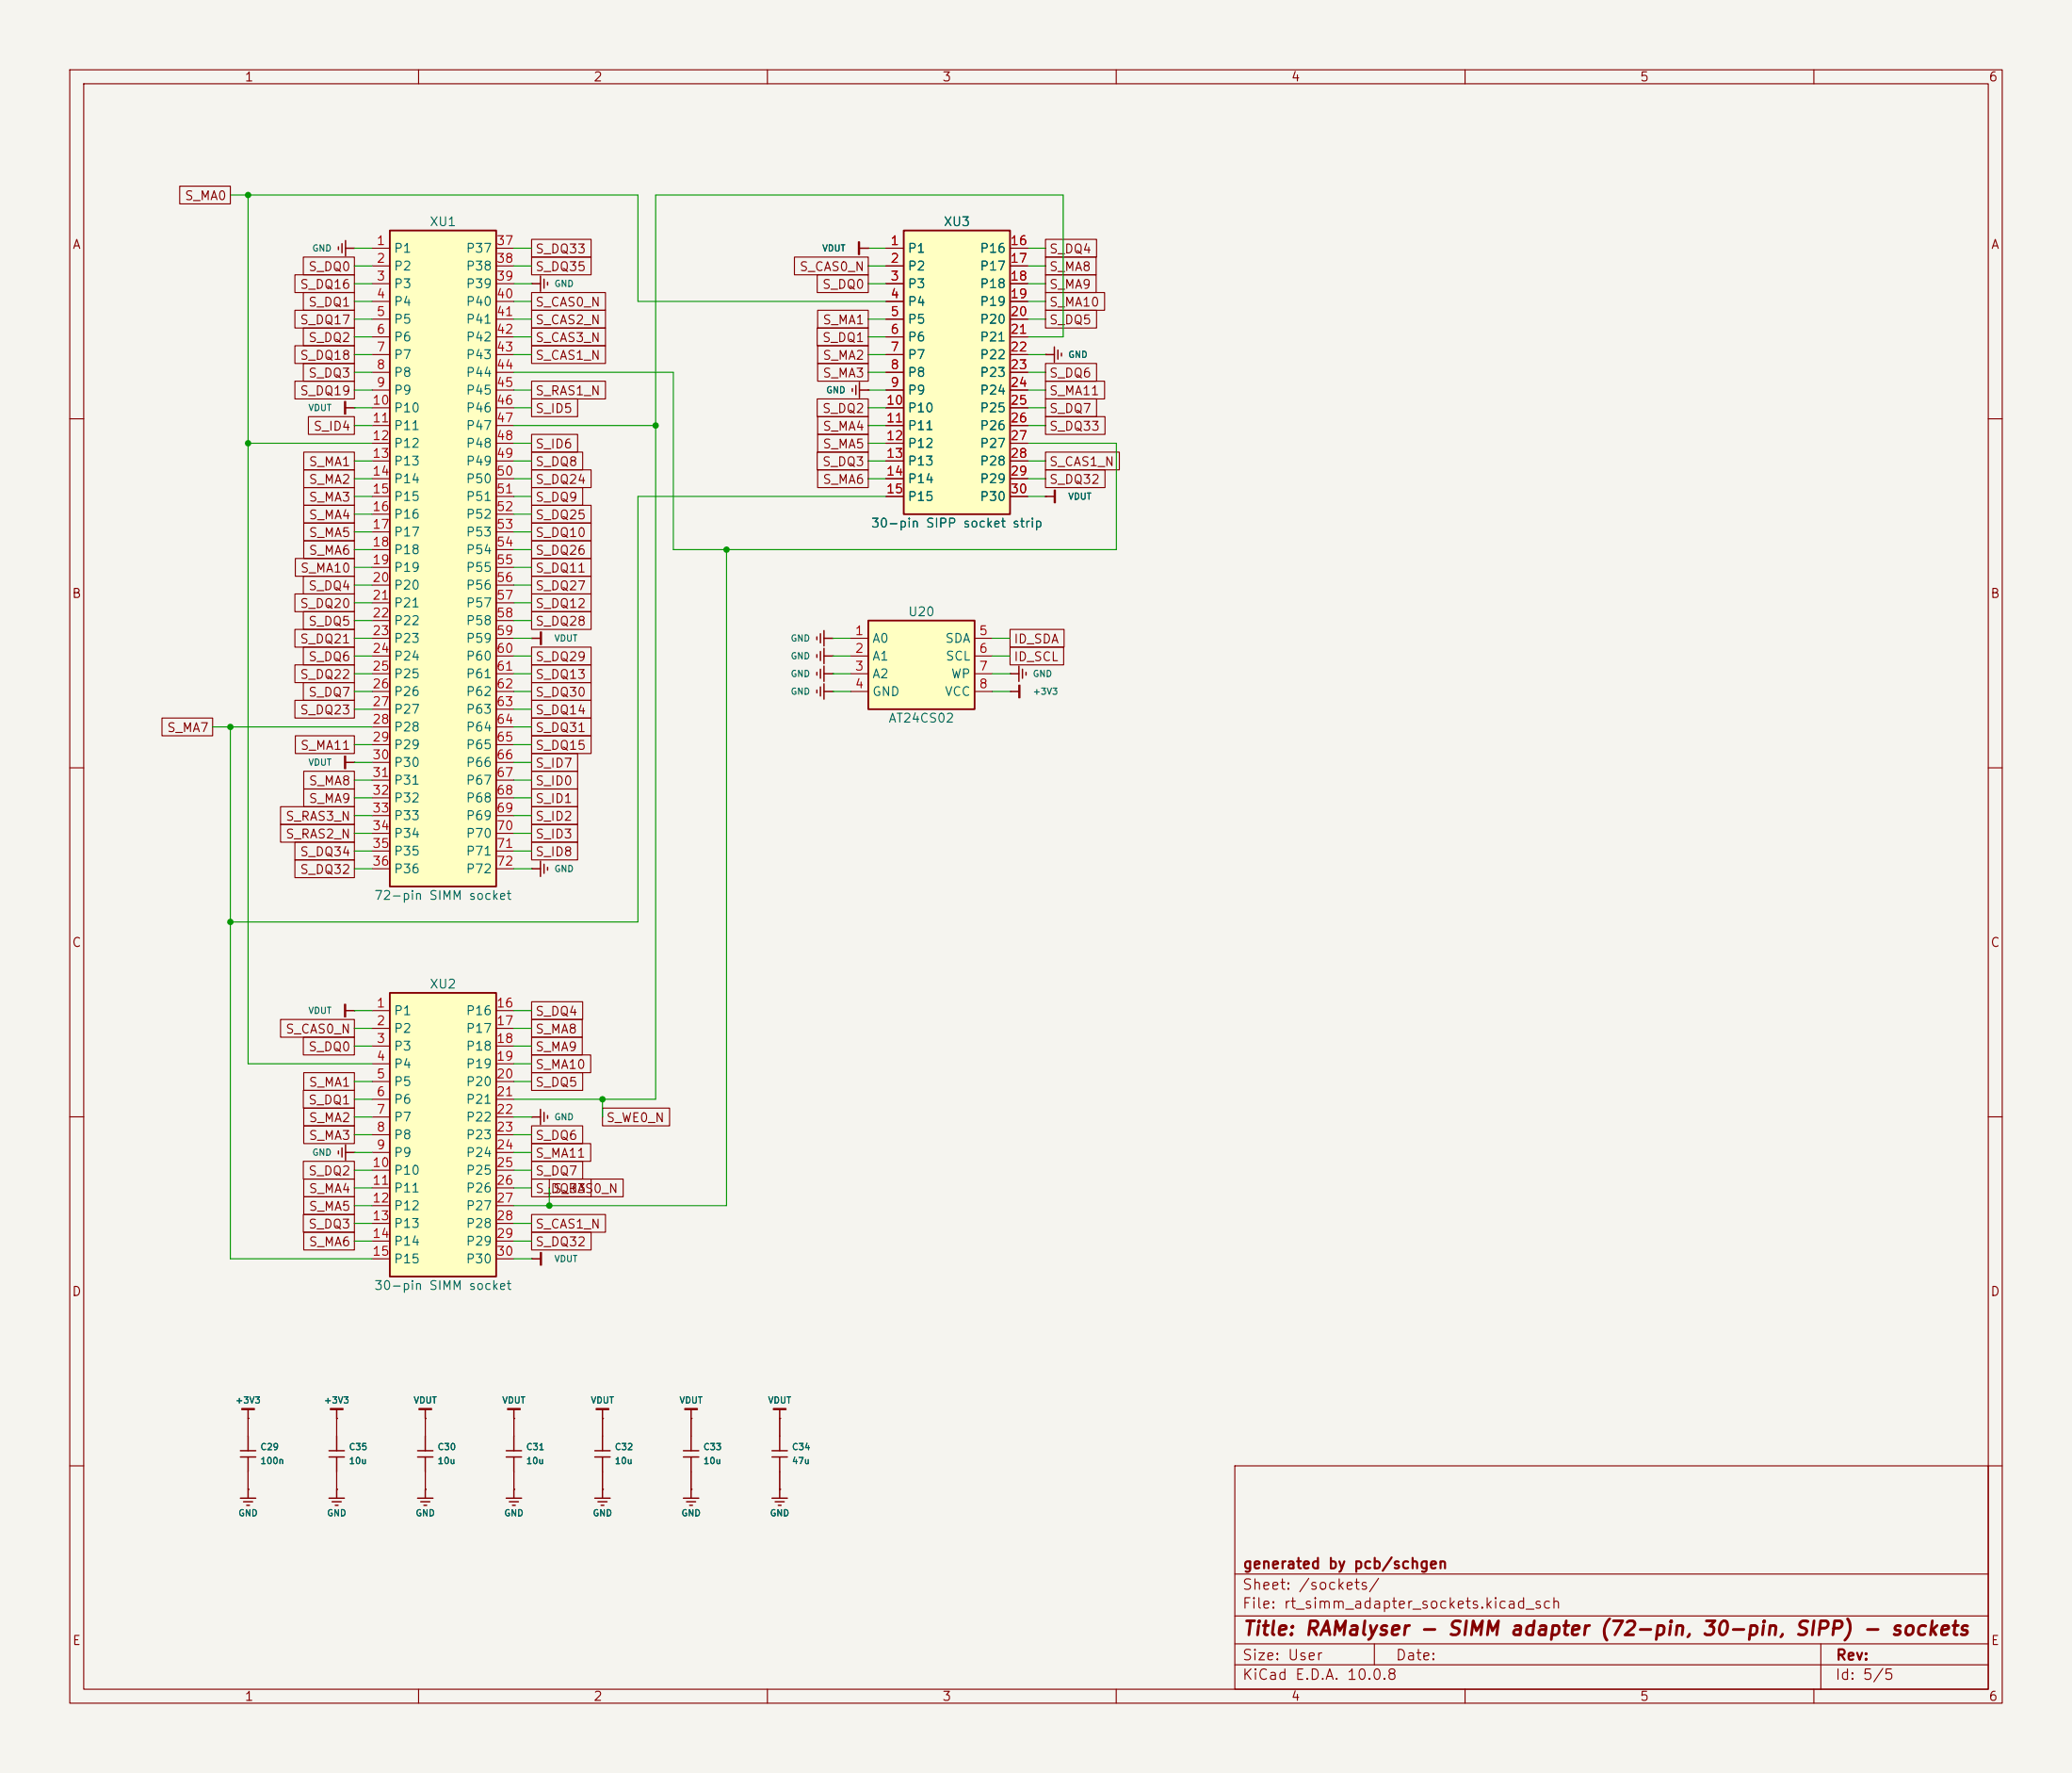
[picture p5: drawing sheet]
<svg xmlns="http://www.w3.org/2000/svg" width="297mm" height="254mm" viewBox="0 0 297 254" stroke-linecap="round" stroke-linejoin="round" font-family="sans-serif">
<path d="M0 0h297v254h-297z" fill="#f5f4ef" stroke="#f5f4ef" stroke-width=".14"/>
<g fill="none" stroke="#840000" stroke-width=".15">
<path d="M10 10h277v234h-277zM12 12h273v230h-273zM60 10v2M110 10v2M160 10v2M210 10v2M260 10v2M10 60h2M285 60h2M10 110h2M285 110h2M10 160h2"/>
<path d="M285 160h2M10 210h2M177 210h108v32h-108zM285 210h2M177 238.5h108M177 235.5h108M177 231.5h108M177 225.5h108M197 235.5v3M261 235.5v6.5M60 242v2M110 242v2"/>
<path d="M160 242v2M210 242v2M260 242v2"/>
</g>
<path d="M55.9 142.2h15.2v40.7h-15.2z" fill="#ffffc2"/>
<path d="M55.9 142.2h15.2v40.7h-15.2z" fill="none" stroke="#840000" stroke-width=".25"/>
<g fill="none" stroke="#840000" stroke-width=".15">
<path d="M124.5 35.6h.1M53.3 144.8h2.6M53.3 147.3h2.6M53.3 149.9h2.6M53.3 152.4h2.6M53.3 154.9h2.6M53.3 157.5h2.6M71.1 144.8h2.6M71.1 147.3h2.6M71.1 149.9h2.6M71.1 152.4h2.6M71.1 154.9h2.6"/>
<path d="M71.1 157.5h2.6M53.3 160h2.6M53.3 162.6h2.6M53.3 165.1h2.6M53.3 167.6h2.6M53.3 170.2h2.6M53.3 172.7h2.6M53.3 175.3h2.6M53.3 177.8h2.6M71.1 160h2.6M71.1 162.6h2.6M71.1 165.1h2.6"/>
<path d="M71.1 167.6h2.6M71.1 170.2h2.6M71.1 172.7h2.6M71.1 175.3h2.6M71.1 177.8h2.6M53.3 180.3h2.6M71.1 180.3h2.6M73.7 203.2v2.5M73.7 210.8v2.6M111.8 213.4h.1"/>
</g>
<path d="M123.1 34.7v1.8M123.2 34.7v1.8M123.2 35.6h1.3M72.6 207.8h2.2M72.6 208.7h2.2M73.7 205.7v2.1M73.7 208.7v2.1M110.7 214.6h2.2M111.1 215.1h1.3M111.6 215.7h.4M111.8 213.4v1.2" fill="none" stroke="#840000" stroke-width=".2"/>
<path d="M129.5 33h15.3v40.7h-15.3z" fill="#ffffc2"/>
<path d="M129.5 33h15.3v40.7h-15.3z" fill="none" stroke="#840000" stroke-width=".25"/>
<g fill="none" stroke="#840000" stroke-width=".15">
<path d="M127 35.6h2.5M127 38.1h2.5M144.8 35.6h2.5M144.8 38.1h2.5M127 40.6h2.5M127 43.2h2.5M127 45.7h2.5M127 48.3h2.5M127 50.8h2.5M127 53.3h2.5M127 55.9h2.5M127 58.4h2.5"/>
<path d="M144.8 40.6h2.5M144.8 43.2h2.5M144.8 45.7h2.5M144.8 48.3h2.5M144.8 50.8h2.5M144.8 53.3h2.5M144.8 55.9h2.5M144.8 58.4h2.5M127 61h2.5M127 63.5h2.5M127 66h2.5M127 68.6h2.5"/>
<path d="M127 71.1h2.5M144.8 61h2.5M144.8 63.5h2.5M144.8 66h2.5M144.8 68.6h2.5M144.8 71.1h2.5M76.2 124.5h.1"/>
</g>
<path d="M76.2 124.5h1.3M77.5 123.4v2.2M78 123.8v1.3M78.5 124.3v.4" fill="none" stroke="#840000" stroke-width=".2"/>
<path d="M55.9 33h15.2v94h-15.2z" fill="#ffffc2"/>
<path d="M55.9 33h15.2v94h-15.2z" fill="none" stroke="#840000" stroke-width=".25"/>
<g fill="none" stroke="#840000" stroke-width=".15">
<path d="M50.8 35.6h.1M53.3 35.6h2.6M53.3 38.1h2.6M71.1 35.6h2.6M71.1 38.1h2.6M50.8 58.4h.1M53.3 40.6h2.6M53.3 43.2h2.6M53.3 45.7h2.6M53.3 48.3h2.6M53.3 50.8h2.6M53.3 53.3h2.6"/>
<path d="M53.3 55.9h2.6M53.3 58.4h2.6M71.1 40.6h2.6M71.1 43.2h2.6M71.1 45.7h2.6M71.1 48.3h2.6M71.1 50.8h2.6M71.1 53.3h2.6M71.1 55.9h2.6M71.1 58.4h2.6M76.2 40.6h.1M53.3 61h2.6"/>
<path d="M53.3 63.5h2.6M53.3 66h2.6M53.3 68.6h2.6M53.3 71.1h2.6M53.3 73.7h2.6M53.3 76.2h2.6M53.3 78.7h2.6M71.1 61h2.6M71.1 63.5h2.6M71.1 66h2.6M71.1 68.6h2.6M71.1 71.1h2.6"/>
<path d="M71.1 73.7h2.6M71.1 76.2h2.6M71.1 78.7h2.6M53.3 81.3h2.6M53.3 83.8h2.6M53.3 86.4h2.6M53.3 88.9h2.6M53.3 91.4h2.6M53.3 94h2.6M53.3 96.5h2.6M53.3 99.1h2.6M71.1 81.3h2.6"/>
<path d="M71.1 83.8h2.6M71.1 86.4h2.6M71.1 88.9h2.6M71.1 91.4h2.6M71.1 94h2.6M71.1 96.5h2.6M71.1 99.1h2.6M119.4 91.4h.1M119.4 96.5h.1M119.4 94h.1M119.4 99.1h.1M144.8 96.5h.1"/>
<path d="M50.8 109.2h.1M53.3 101.6h2.6M53.3 104.1h2.6M53.3 106.7h2.6M53.3 109.2h2.6M53.3 111.8h2.6M53.3 114.3h2.6M53.3 116.8h2.6M53.3 119.4h2.6M71.1 101.6h2.6M71.1 104.1h2.6M71.1 106.7h2.6"/>
<path d="M71.1 109.2h2.6M71.1 111.8h2.6M71.1 114.3h2.6M71.1 116.8h2.6M71.1 119.4h2.6M53.3 121.9h2.6M53.3 124.5h2.6M71.1 121.9h2.6M71.1 124.5h2.6M50.8 144.8h.1M50.8 165.1h.1M48.3 213.4h.1"/>
</g>
<g fill="none" stroke="#840000" stroke-width=".2">
<path d="M48.5 35.4v.4M49 34.9v1.3M49.5 34.5v2.2M49.5 35.6h1.3M77.5 39.5v2.2M78 40v1.3M49.4 57.5v1.8M49.5 57.5v1.8M49.5 58.4h1.3M76.2 40.6h1.3M78.5 40.4v.4M117.1 91.2v.4"/>
<path d="M117.1 93.8v.4M117.1 96.3v.4M117.1 98.9v.4M117.6 90.8v1.3M117.6 93.3v1.3M117.6 95.9v1.3M117.6 98.4v1.3M118.1 90.3v2.2M118.1 92.9v2.2M118.1 95.4v2.2M118.1 98v2.2M118.1 91.4h1.3"/>
<path d="M118.1 96.5h1.3M118.1 94h1.3M118.1 99.1h1.3M144.8 96.5h1.2M146 95.4v2.2M146.6 95.9v1.3M147.1 96.3v.4M49.4 108.3v1.8M49.5 108.3v1.8M49.5 109.2h1.3M49.4 143.9v1.8M49.5 143.9v1.8"/>
<path d="M49.5 144.8h1.3M48.5 164.9v.4M49 164.4v1.4M49.5 164v2.2M49.5 165.1h1.3M47.2 214.6h2.2M47.6 215.1h1.3M48.1 215.7h.4M48.3 213.4v1.2"/>
</g>
<path d="M124.5 88.9h15.2v12.7h-15.2z" fill="#ffffc2"/>
<path d="M124.5 88.9h15.2v12.7h-15.2z" fill="none" stroke="#840000" stroke-width=".25"/>
<g fill="none" stroke="#840000" stroke-width=".15">
<path d="M25.8 26.7h7.2v2.5h-7.2zM42.3 39.4h8.5v2.5h-8.5zM43.5 36.8h7.3v2.6h-7.3zM76.2 36.8h8.5v2.6h-8.5zM76.2 34.3h8.5v2.5h-8.5zM113.9 36.8h10.6v2.6h-10.6zM117.1 39.4h7.4v2.5h-7.4zM124.5 35.6h.1M127 35.6h2.5M127 38.1h2.5M144.8 35.6h2.5M144.8 38.1h2.5"/>
<path d="M149.9 34.3h7.3v2.5h-7.3zM149.9 36.8h7.2v2.6h-7.2zM149.9 39.4h7.2v2.5h-7.2zM42.3 44.4h8.5v2.6h-8.5zM42.3 49.5h8.5v2.6h-8.5zM42.3 54.6h8.5v2.6h-8.5zM43.5 52.1h7.3v2.5h-7.3zM43.5 41.9h7.3v2.6h-7.3zM43.5 47h7.3v2.5h-7.3zM44.2 59.7h6.6v2.5h-6.6zM76.2 57.1h6.6v2.6h-6.6zM76.2 49.5h10.6v2.6h-10.6z"/>
<path d="M76.2 54.6h10.6v2.6h-10.6zM76.2 44.4h10.6v2.6h-10.6zM76.2 47h10.6v2.5h-10.6zM76.2 41.9h10.6v2.6h-10.6zM117.1 47h7.4v2.5h-7.4zM117.1 57.1h7.4v2.6h-7.4zM117.2 44.4h7.3v2.6h-7.3zM117.2 49.5h7.3v2.6h-7.3zM117.2 52.1h7.3v2.5h-7.3zM117.2 59.7h7.3v2.5h-7.3zM124.5 55.9h.1M127 40.6h2.5"/>
<path d="M127 43.2h2.5M127 45.7h2.5M127 48.3h2.5M127 50.8h2.5M127 53.3h2.5M127 55.9h2.5M127 58.4h2.5M144.8 40.6h2.5M144.8 43.2h2.5M144.8 45.7h2.5M144.8 48.3h2.5M144.8 50.8h2.5"/>
<path d="M144.8 53.3h2.5M144.8 55.9h2.5M144.8 58.4h2.5M149.9 50.8h.1M149.9 59.7h8.5v2.5h-8.5zM149.9 52.1h7.3v2.5h-7.3zM149.9 57.1h7.3v2.6h-7.3zM149.9 54.6h8.4v2.6h-8.4zM149.9 44.4h7.3v2.6h-7.3zM149.9 41.9h8.4v2.6h-8.4zM43.5 69.8h7.3v2.6h-7.3zM43.5 67.3h7.3v2.6h-7.3z"/>
<path d="M43.5 64.8h7.3v2.5h-7.3zM43.5 72.4h7.3v2.5h-7.3zM43.5 74.9h7.3v2.6h-7.3zM43.5 77.5h7.3v2.5h-7.3zM76.2 62.2h6.6v2.6h-6.6zM76.2 74.9h8.5v2.6h-8.5zM76.2 67.3h8.5v2.6h-8.5zM76.2 72.4h8.5v2.5h-8.5zM76.2 69.8h7.3v2.6h-7.3zM76.2 77.5h8.5v2.5h-8.5zM76.2 64.8h7.3v2.5h-7.3zM117.1 64.8h7.4v2.5h-7.4z"/>
<path d="M117.2 62.2h7.3v2.6h-7.3zM117.2 67.3h7.3v2.6h-7.3zM127 61h2.5M127 63.5h2.5M127 66h2.5M127 68.6h2.5M127 71.1h2.5M144.8 61h2.5M144.8 63.5h2.5M144.8 66h2.5M144.8 68.6h2.5M144.8 71.1h2.5"/>
<path d="M149.9 71.1h.1M149.9 67.3h8.5v2.6h-8.5zM149.9 64.8h10.5v2.5h-10.5zM42.3 85.1h8.5v2.5h-8.5zM42.3 95.2h8.5v2.6h-8.5zM42.3 90.2h8.5v2.5h-8.5zM42.3 80h8.5v2.6h-8.5zM43.5 97.8h7.3v2.5h-7.3zM43.5 92.7h7.3v2.6h-7.3zM43.5 87.6h7.3v2.6h-7.3zM43.5 82.5h7.3v2.6h-7.3zM76.2 91.4h.1"/>
<path d="M76.2 92.7h8.5v2.6h-8.5zM76.2 87.6h8.5v2.6h-8.5zM76.2 82.5h8.5v2.6h-8.5zM76.2 97.8h8.5v2.5h-8.5zM76.2 85.1h8.5v2.5h-8.5zM76.2 80h8.5v2.6h-8.5zM76.2 95.2h8.5v2.6h-8.5zM121.9 91.4h2.6M121.9 94h2.6M121.9 96.5h2.6M121.9 99.1h2.6M139.7 91.4h2.5"/>
<path d="M139.7 94h2.5M139.7 96.5h2.5M139.7 99.1h2.5M144.8 99.1h.1M144.8 92.7h7.7v2.6h-7.7zM144.8 90.2h7.7v2.5h-7.7zM23.2 102.9h7.3v2.5h-7.3zM40.2 118.1h10.6v2.6h-10.6zM40.2 115.6h10.6v2.5h-10.6zM42.3 100.3h8.5v2.6h-8.5zM42.3 105.4h8.5v2.6h-8.5zM43.5 110.5h7.3v2.5h-7.3z"/>
<path d="M43.5 113h7.3v2.6h-7.3zM76.2 107.9h6.6v2.6h-6.6zM76.2 102.9h8.5v2.5h-8.5zM76.2 118.1h6.6v2.6h-6.6zM76.2 100.3h8.5v2.6h-8.5zM76.2 113h6.6v2.6h-6.6zM76.2 110.5h6.6v2.5h-6.6zM76.2 115.6h6.6v2.5h-6.6zM76.2 105.4h8.5v2.6h-8.5zM42.3 123.2h8.5v2.5h-8.5zM42.3 120.6h8.5v2.6h-8.5zM76.2 120.6h6.6v2.6h-6.6z"/>
<path d="M40.2 146h10.6v2.6h-10.6zM43.5 148.6h7.3v2.5h-7.3zM43.5 156.2h7.3v2.6h-7.3zM43.5 158.7h7.3v2.6h-7.3zM43.5 153.7h7.3v2.5h-7.3zM76.2 143.5h7.3v2.6h-7.3zM76.2 153.7h7.3v2.5h-7.3zM76.2 148.6h7.3v2.5h-7.3zM76.2 151.1h8.5v2.6h-8.5zM76.2 146h7.3v2.6h-7.3zM86.4 158.7h9.6v2.6h-9.6zM43.5 174h7.3v2.5h-7.3z"/>
<path d="M43.5 166.4h7.3v2.5h-7.3zM43.5 171.4h7.3v2.6h-7.3zM43.5 176.5h7.3v2.6h-7.3zM43.5 168.9h7.3v2.6h-7.3zM43.5 161.3h7.3v2.5h-7.3zM76.2 160h.1M76.2 176.5h8.5v2.6h-8.5zM76.2 174h10.6v2.5h-10.6zM76.2 168.9h8.5v2.6h-8.5zM76.2 163.8h8.5v2.6h-8.5zM76.2 166.4h7.3v2.5h-7.3zM76.2 161.3h7.3v2.5h-7.3z"/>
<path d="M78.7 168.9h10.6v2.6h-10.6zM76.2 180.3h.1M35.6 203.2h.1M35.6 213.4h.1M35.6 203.2v2.5M35.6 210.8v2.6M48.3 203.2h.1M48.3 213.4h.1M48.3 203.2v2.5M48.3 210.8v2.6M61 203.2h.1M61 213.4h.1"/>
<path d="M61 203.2v2.5M61 210.8v2.6M73.7 213.4h.1M73.7 203.2h.1M73.7 203.2v2.5M73.7 210.8v2.6M86.4 203.2h.1M86.4 213.4h.1M86.4 203.2v2.5M86.4 210.8v2.6M99.1 203.2h.1M99.1 213.4h.1"/>
<path d="M99.1 203.2v2.5M99.1 210.8v2.6M111.8 203.2h.1M111.8 213.4h.1M111.8 203.2v2.5M111.8 210.8v2.6"/>
</g>
<g fill="none" stroke="#840000" stroke-width=".2">
<path d="M122.2 55.7v.4M122.7 55.2v1.3M123.2 54.8v2.2M123.2 55.9h1.3M149.9 50.8h1.2M151.1 49.7v2.2M151.6 50.2v1.3M152.1 50.6v.4M149.9 71.1h1.2M151.1 70.2v1.8M151.3 70.2v1.8M76.2 91.4h1.3"/>
<path d="M77.5 90.5v1.8M77.6 90.5v1.8M144.8 99.1h1.2M146 98.2v1.8M146.2 98.2v1.8M77.5 158.9v2.2M78 159.4v1.3M78.5 159.8v.4M76.2 160h1.3M77.5 179.4v1.8M77.6 179.4v1.8M76.2 180.3h1.3"/>
<path d="M34.5 207.8h2.2M34.5 208.7h2.2M34.5 214.6h2.2M34.7 201.8h1.8M34.7 201.9h1.8M34.9 215.1h1.3M35.4 215.7h.4M35.6 201.9v1.3M35.6 205.7v2.1M35.6 208.7v2.1M35.6 213.4v1.2M47.2 207.8h2.2"/>
<path d="M47.2 208.7h2.2M47.4 201.8h1.8M47.4 201.9h1.8M48.3 201.9v1.3M48.3 205.7v2.1M48.3 208.7v2.1M59.9 207.8h2.2M59.9 208.7h2.2M59.9 214.6h2.2M60.1 201.8h1.8M60.1 201.9h1.8M60.3 215.1h1.3"/>
<path d="M60.8 215.7h.4M61 201.9v1.3M61 205.7v2.1M61 208.7v2.1M61 213.4v1.2M72.6 214.6h2.2M72.8 201.8h1.8M72.8 201.9h1.8M73 215.1h1.3M73.5 215.7h.4M73.7 201.9v1.3M73.7 213.4v1.2"/>
<path d="M85.3 207.8h2.2M85.3 208.7h2.2M85.3 214.6h2.2M85.5 201.8h1.8M85.5 201.9h1.8M85.7 215.1h1.3M86.2 215.7h.4M86.4 201.9v1.3M86.4 205.7v2.1M86.4 208.7v2.1M86.4 213.4v1.2M98 207.8h2.2"/>
<path d="M98 208.7h2.2M98 214.6h2.2M98.2 201.8h1.8M98.2 201.9h1.8M98.4 215.1h1.3M98.9 215.7h.4M99.1 201.9v1.3M99.1 205.7v2.1M99.1 208.7v2.1M99.1 213.4v1.2M110.7 207.8h2.2M110.7 208.7h2.2"/>
<path d="M110.9 201.8h1.8M110.9 201.9h1.8M111.8 201.9v1.3M111.8 205.7v2.1M111.8 208.7v2.1"/>
</g>
<g fill="none" stroke="#009600" stroke-width=".15">
<path d="M33 27.9h58.4v15.3h35.6M35.6 27.9v124.5h17.7M50.8 38.1h2.5M50.8 35.6h2.5M73.7 38.1h2.5M73.7 35.6h2.5M124.5 38.1h2.5M124.5 35.6h2.5M147.3 38.1h2.6M147.3 35.6h2.6M50.8 50.8h2.5M50.8 45.7h2.5"/>
<path d="M50.8 43.2h2.5M50.8 40.6h2.5M50.8 55.9h2.5M50.8 58.4h2.5M50.8 53.3h2.5M50.8 48.3h2.5M73.7 50.8h2.5M73.7 45.7h2.5M73.7 43.2h2.5M73.7 40.6h2.5M73.7 55.9h2.5M73.7 58.4h2.5"/>
<path d="M73.7 53.3h22.8v25.4h63.5v-15.2h-12.7M73.7 48.3h2.5M124.5 50.8h2.5M124.5 45.7h2.5M124.5 40.6h2.5M124.5 55.9h2.5M124.5 58.4h2.5M124.5 53.3h2.5M124.5 48.3h2.5M147.3 48.3h5.1v-20.4h-58.4v129.6h-20.3M147.3 50.8h2.6M147.3 45.7h2.6"/>
<path d="M147.3 43.2h2.6M147.3 40.6h2.6M147.3 55.9h2.6M147.3 58.4h2.6M147.3 53.3h2.6M35.6 63.5h17.7M50.8 61h2.5M50.8 71.1h2.5M50.8 68.6h2.5M50.8 78.7h2.5M50.8 66h2.5M50.8 76.2h2.5"/>
<path d="M50.8 73.7h2.5M73.7 61h20.3M73.7 63.5h2.5M73.7 71.1h2.5M73.7 68.6h2.5M73.7 78.7h2.5M73.7 66h2.5M73.7 76.2h2.5M73.7 73.7h2.5M104.1 78.7v94h-30.4M124.5 61h2.5M124.5 63.5h2.5"/>
<path d="M124.5 68.6h2.5M124.5 66h2.5M127 71.1h-35.6v61h-58.4M147.3 61h2.6M147.3 71.1h2.6M147.3 68.6h2.6M147.3 66h2.6M50.8 86.4h2.5M50.8 91.4h2.5M50.8 88.9h2.5M50.8 94h2.5M50.8 99.1h2.5"/>
<path d="M50.8 81.3h2.5M50.8 96.5h2.5M50.8 83.8h2.5M73.7 86.4h2.5M73.7 91.4h2.5M73.7 88.9h2.5M73.7 94h2.5M73.7 99.1h2.5M73.7 81.3h2.5M73.7 96.5h2.5M73.7 83.8h2.5M119.4 91.4h2.5"/>
<path d="M119.4 94h2.5M119.4 99.1h2.5M119.4 96.5h2.5M142.2 91.4h2.6M142.2 94h2.6M142.2 99.1h2.6M142.2 96.5h2.6M30.5 104.1h22.8M33 104.1v76.2h20.3M50.8 116.8h2.5M50.8 119.4h2.5M50.8 101.6h2.5"/>
<path d="M50.8 109.2h2.5M50.8 106.7h2.5M50.8 114.3h2.5M50.8 111.8h2.5M73.7 116.8h2.5M73.7 119.4h2.5M73.7 101.6h2.5M73.7 109.2h2.5M73.7 106.7h2.5M73.7 114.3h2.5M73.7 111.8h2.5M73.7 104.1h2.5"/>
<path d="M50.8 124.5h2.5M50.8 121.9h2.5M73.7 124.5h2.5M73.7 121.9h2.5M50.8 157.5h2.5M50.8 154.9h2.5M50.8 144.8h2.5M50.8 147.3h2.5M50.8 149.9h2.5M73.7 154.9h2.5M73.7 144.8h2.5M73.7 147.3h2.5"/>
<path d="M73.7 149.9h2.5M73.7 152.4h2.5M86.4 157.5v2.5M50.8 167.6h2.5M50.8 162.6h2.5M50.8 172.7h2.5M50.8 177.8h2.5M50.8 175.3h2.5M50.8 165.1h2.5M50.8 170.2h2.5M50.8 160h2.5M73.7 167.6h2.5"/>
<path d="M73.7 162.6h2.5M73.7 177.8h2.5M73.7 175.3h2.5M73.7 165.1h2.5M73.7 170.2h2.5M73.7 160h2.5M78.7 170.2v2.5M73.7 180.3h2.5"/>
</g>
<g fill="#009600">
<circle cx="78.7" cy="172.7" r=".46"/>
<circle cx="86.4" cy="157.5" r=".46"/>
<circle cx="33" cy="132.1" r=".46"/>
<circle cx="33" cy="104.1" r=".46"/>
<circle cx="104.1" cy="78.7" r=".46"/>
<circle cx="35.6" cy="63.5" r=".46"/>
<circle cx="35.6" cy="27.9" r=".46"/>
<circle cx="94" cy="61" r=".46"/>
</g>
<text font-size="2" fill="#840000" x="178" y="234.8">Title: RAMalyser - SIMM adapter (72-pin, 30-pin, SIPP) - sockets</text>
<g font-size="1.5" fill="#840000">
<text x="178" y="225.1">generated by pcb/schgen</text>
<text x="178" y="230.8">File: rt_simm_adapter_sockets.kicad_sch</text>
<text x="178" y="228.1">Sheet: /sockets/</text>
<text x="178" y="238.2">Size: User</text>
<text x="200" y="238.2">Date:</text>
<text x="263" y="238.2">Rev:</text>
<text x="178" y="241">KiCad E.D.A. 10.0.8</text>
<text x="263" y="241">Id: 5/5</text>
</g>
<g font-size="1.3" fill="#840000">
<text x="35" y="12">1</text>
<text x="85" y="12">2</text>
<text x="135" y="12">3</text>
<text x="185" y="12">4</text>
<text x="235" y="12">5</text>
<text x="285" y="12">6</text>
<text x="26.4" y="29">S_MA0</text>
<text x="10.3" y="36">A</text>
<text x="285.3" y="36">A</text>
<text x="42.9" y="41.7">S_DQ16</text>
<text x="44.1" y="39.2">S_DQ0</text>
<text x="76.6" y="39.2">S_DQ35</text>
<text x="76.6" y="36.6">S_DQ33</text>
<text x="114.5" y="39.2">S_CAS0_N</text>
<text x="117.8" y="41.7">S_DQ0</text>
<text x="150.3" y="36.6">S_DQ4</text>
<text x="150.3" y="39.2">S_MA8</text>
<text x="150.3" y="41.7">S_MA9</text>
<text x="42.9" y="46.8">S_DQ17</text>
<text x="44.1" y="44.2">S_DQ1</text>
<text x="76.6" y="46.8">S_CAS2_N</text>
<text x="76.6" y="44.2">S_CAS0_N</text>
<text x="117.8" y="46.8">S_MA1</text>
<text x="150.3" y="46.8">S_DQ5</text>
<text x="150.3" y="44.2">S_MA10</text>
<text x="42.9" y="51.9">S_DQ18</text>
<text x="44.1" y="49.3">S_DQ2</text>
<text x="76.6" y="51.9">S_CAS1_N</text>
<text x="76.6" y="49.3">S_CAS3_N</text>
<text x="117.8" y="49.3">S_DQ1</text>
<text x="117.8" y="51.9">S_MA2</text>
<text x="42.9" y="56.9">S_DQ19</text>
<text x="44.1" y="54.4">S_DQ3</text>
<text x="76.6" y="59.5">S_ID5</text>
<text x="76.6" y="56.9">S_RAS1_N</text>
<text x="117.8" y="59.5">S_DQ2</text>
<text x="117.8" y="54.4">S_MA3</text>
<text x="150.3" y="54.4">S_DQ6</text>
<text x="150.3" y="59.5">S_DQ7</text>
<text x="150.3" y="56.9">S_MA11</text>
<text x="44.8" y="62">S_ID4</text>
<text x="76.6" y="64.6">S_ID6</text>
<text x="117.8" y="62">S_MA4</text>
<text x="117.8" y="64.6">S_MA5</text>
<text x="150.3" y="62">S_DQ33</text>
<text x="44.2" y="69.6">S_MA2</text>
<text x="44.2" y="67.1">S_MA1</text>
<text x="76.6" y="69.6">S_DQ24</text>
<text x="76.6" y="67.1">S_DQ8</text>
<text x="117.8" y="67.1">S_DQ3</text>
<text x="117.8" y="69.6">S_MA6</text>
<text x="150.3" y="69.6">S_DQ32</text>
<text x="150.3" y="67.1">S_CAS1_N</text>
<text x="44.2" y="72.2">S_MA3</text>
<text x="44.2" y="74.7">S_MA4</text>
<text x="44.2" y="77.3">S_MA5</text>
<text x="76.6" y="77.3">S_DQ10</text>
<text x="76.6" y="74.7">S_DQ25</text>
<text x="76.6" y="72.2">S_DQ9</text>
<text x="43" y="82.3">S_MA10</text>
<text x="44.2" y="79.8">S_MA6</text>
<text x="76.6" y="79.8">S_DQ26</text>
<text x="76.6" y="82.3">S_DQ11</text>
<text x="10.2" y="86">B</text>
<text x="42.9" y="87.4">S_DQ20</text>
<text x="44.1" y="90">S_DQ5</text>
<text x="44.1" y="84.9">S_DQ4</text>
<text x="76.6" y="90">S_DQ28</text>
<text x="76.6" y="84.9">S_DQ27</text>
<text x="76.6" y="87.4">S_DQ12</text>
<text x="285.2" y="86">B</text>
<text x="42.9" y="92.5">S_DQ21</text>
<text x="44.1" y="95">S_DQ6</text>
<text x="76.6" y="95">S_DQ29</text>
<text x="145.2" y="95">ID_SCL</text>
<text x="145.2" y="92.5">ID_SDA</text>
<text x="42.9" y="97.6">S_DQ22</text>
<text x="44.1" y="100.1">S_DQ7</text>
<text x="76.6" y="100.1">S_DQ30</text>
<text x="76.6" y="97.6">S_DQ13</text>
<text x="23.8" y="105.2">S_MA7</text>
<text x="42.9" y="102.7">S_DQ23</text>
<text x="43" y="107.7">S_MA11</text>
<text x="76.6" y="105.2">S_DQ31</text>
<text x="76.6" y="102.7">S_DQ14</text>
<text x="76.6" y="107.7">S_DQ15</text>
<text x="44.2" y="112.8">S_MA8</text>
<text x="76.6" y="110.3">S_ID7</text>
<text x="76.6" y="112.8">S_ID0</text>
<text x="40.8" y="117.9">S_RAS3_N</text>
<text x="44.2" y="115.4">S_MA9</text>
<text x="76.6" y="115.4">S_ID1</text>
<text x="76.6" y="117.9">S_ID2</text>
<text x="40.8" y="120.4">S_RAS2_N</text>
<text x="42.9" y="125.5">S_DQ32</text>
<text x="42.9" y="123">S_DQ34</text>
<text x="76.6" y="123">S_ID8</text>
<text x="76.6" y="120.4">S_ID3</text>
<text x="10.2" y="136">C</text>
<text x="285.2" y="136">C</text>
<text x="40.8" y="148.4">S_CAS0_N</text>
<text x="76.6" y="145.8">S_DQ4</text>
<text x="76.6" y="148.4">S_MA8</text>
<text x="44.1" y="150.9">S_DQ0</text>
<text x="44.2" y="156">S_MA1</text>
<text x="76.6" y="156">S_DQ5</text>
<text x="76.6" y="150.9">S_MA9</text>
<text x="76.6" y="153.5">S_MA10</text>
<text x="44.1" y="158.5">S_DQ1</text>
<text x="44.2" y="161.1">S_MA2</text>
<text x="86.8" y="161.1">S_WE0_N</text>
<text x="44.2" y="163.6">S_MA3</text>
<text x="76.6" y="166.2">S_MA11</text>
<text x="76.6" y="163.6">S_DQ6</text>
<text x="44.1" y="168.7">S_DQ2</text>
<text x="44.2" y="173.8">S_MA5</text>
<text x="44.2" y="171.2">S_MA4</text>
<text x="76.6" y="171.2">S_DQ33</text>
<text x="76.6" y="168.7">S_DQ7</text>
<text x="79.2" y="171.2">S_RAS0_N</text>
<text x="44.1" y="176.3">S_DQ3</text>
<text x="44.2" y="178.9">S_MA6</text>
<text x="76.6" y="178.9">S_DQ32</text>
<text x="76.6" y="176.3">S_CAS1_N</text>
<text x="10.2" y="186">D</text>
<text x="285.2" y="186">D</text>
<text x="10.3" y="236">E</text>
<text x="285.3" y="236">E</text>
<text x="35" y="244">1</text>
<text x="85" y="244">2</text>
<text x="135" y="244">3</text>
<text x="185" y="244">4</text>
<text x="235" y="244">5</text>
<text x="285" y="244">6</text>
</g>
<g font-size="1.3" fill="#a90000">
<text x="53.9" y="35.4">1</text>
<text x="71.1" y="35.4">37</text>
<text x="127.5" y="35.4">1</text>
<text x="144.7" y="35.4">16</text>
<text x="53.9" y="38">2</text>
<text x="53.9" y="40.5">3</text>
<text x="71.1" y="38">38</text>
<text x="71.1" y="40.5">39</text>
<text x="127.5" y="38">2</text>
<text x="127.5" y="40.5">3</text>
<text x="144.7" y="38">17</text>
<text x="144.7" y="40.5">18</text>
<text x="53.9" y="43">4</text>
<text x="53.9" y="45.6">5</text>
<text x="71.1" y="43">40</text>
<text x="71.1" y="45.6">41</text>
<text x="127.5" y="43">4</text>
<text x="127.5" y="45.6">5</text>
<text x="144.7" y="43">19</text>
<text x="144.7" y="45.6">20</text>
<text x="53.9" y="48.1">6</text>
<text x="53.9" y="50.7">7</text>
<text x="53.9" y="53.2">8</text>
<text x="71.1" y="48.1">42</text>
<text x="71.1" y="50.7">43</text>
<text x="71.1" y="53.2">44</text>
<text x="127.5" y="48.1">6</text>
<text x="127.5" y="50.7">7</text>
<text x="127.5" y="53.2">8</text>
<text x="144.7" y="48.1">21</text>
<text x="144.7" y="50.7">22</text>
<text x="144.7" y="53.2">23</text>
<text x="53.3" y="58.3">10</text>
<text x="53.9" y="55.7">9</text>
<text x="71.1" y="55.7">45</text>
<text x="71.1" y="58.3">46</text>
<text x="126.9" y="58.3">10</text>
<text x="127.5" y="55.7">9</text>
<text x="144.7" y="55.7">24</text>
<text x="144.7" y="58.3">25</text>
<text x="53.3" y="60.8">11</text>
<text x="53.3" y="63.4">12</text>
<text x="53.3" y="65.9">13</text>
<text x="71.1" y="60.8">47</text>
<text x="71.1" y="63.4">48</text>
<text x="71.1" y="65.9">49</text>
<text x="126.9" y="60.8">11</text>
<text x="126.9" y="63.4">12</text>
<text x="126.9" y="65.9">13</text>
<text x="144.7" y="60.8">26</text>
<text x="144.7" y="63.4">27</text>
<text x="144.7" y="65.9">28</text>
<text x="53.3" y="68.4">14</text>
<text x="53.3" y="71">15</text>
<text x="71.1" y="68.4">50</text>
<text x="71.1" y="71">51</text>
<text x="126.9" y="68.4">14</text>
<text x="126.9" y="71">15</text>
<text x="144.7" y="68.4">29</text>
<text x="144.7" y="71">30</text>
<text x="53.3" y="73.5">16</text>
<text x="53.3" y="76.1">17</text>
<text x="71.1" y="73.5">52</text>
<text x="71.1" y="76.1">53</text>
<text x="53.3" y="78.6">18</text>
<text x="53.3" y="81.1">19</text>
<text x="53.3" y="83.7">20</text>
<text x="71.1" y="78.6">54</text>
<text x="71.1" y="81.1">55</text>
<text x="71.1" y="83.7">56</text>
<text x="53.3" y="86.2">21</text>
<text x="53.3" y="88.8">22</text>
<text x="71.1" y="86.2">57</text>
<text x="71.1" y="88.8">58</text>
<text x="53.3" y="91.3">23</text>
<text x="53.3" y="93.8">24</text>
<text x="71.1" y="91.3">59</text>
<text x="71.1" y="93.8">60</text>
<text x="122.5" y="91.3">1</text>
<text x="122.5" y="93.8">2</text>
<text x="140.2" y="91.3">5</text>
<text x="140.2" y="93.8">6</text>
<text x="53.3" y="96.4">25</text>
<text x="53.3" y="98.9">26</text>
<text x="53.3" y="101.5">27</text>
<text x="71.1" y="96.4">61</text>
<text x="71.1" y="98.9">62</text>
<text x="71.1" y="101.5">63</text>
<text x="122.5" y="96.4">3</text>
<text x="122.5" y="98.9">4</text>
<text x="140.2" y="96.4">7</text>
<text x="140.2" y="98.9">8</text>
<text x="53.3" y="104">28</text>
<text x="53.3" y="106.5">29</text>
<text x="71.1" y="104">64</text>
<text x="71.1" y="106.5">65</text>
<text x="53.3" y="109.1">30</text>
<text x="53.3" y="111.6">31</text>
<text x="71.1" y="109.1">66</text>
<text x="71.1" y="111.6">67</text>
<text x="53.3" y="114.2">32</text>
<text x="53.3" y="116.7">33</text>
<text x="53.3" y="119.2">34</text>
<text x="71.1" y="114.2">68</text>
<text x="71.1" y="116.7">69</text>
<text x="71.1" y="119.2">70</text>
<text x="53.3" y="121.8">35</text>
<text x="53.3" y="124.3">36</text>
<text x="71.1" y="121.8">71</text>
<text x="71.1" y="124.3">72</text>
<text x="53.9" y="144.6">1</text>
<text x="53.9" y="147.2">2</text>
<text x="53.9" y="149.7">3</text>
<text x="71.1" y="144.6">16</text>
<text x="71.1" y="147.2">17</text>
<text x="71.1" y="149.7">18</text>
<text x="53.9" y="152.3">4</text>
<text x="53.9" y="154.8">5</text>
<text x="71.1" y="152.3">19</text>
<text x="71.1" y="154.8">20</text>
<text x="53.9" y="157.3">6</text>
<text x="53.9" y="159.9">7</text>
<text x="71.1" y="157.3">21</text>
<text x="71.1" y="159.9">22</text>
<text x="53.3" y="167.5">10</text>
<text x="53.9" y="162.4">8</text>
<text x="53.9" y="165">9</text>
<text x="71.1" y="162.4">23</text>
<text x="71.1" y="165">24</text>
<text x="71.1" y="167.5">25</text>
<text x="53.3" y="170">11</text>
<text x="53.3" y="172.6">12</text>
<text x="71.1" y="170">26</text>
<text x="71.1" y="172.6">27</text>
<text x="53.3" y="175.1">13</text>
<text x="53.3" y="177.7">14</text>
<text x="71.1" y="175.1">28</text>
<text x="71.1" y="177.7">29</text>
<text x="53.3" y="180.2">15</text>
<text x="71.1" y="180.2">30</text>
</g>
<g font-size="1.3" fill="#006464">
<text x="61.5" y="32.7">XU1</text>
<text x="135.2" y="32.7">XU3</text>
<text x="56.4" y="36.5">P1</text>
<text x="56.4" y="39.1">P2</text>
<text x="56.4" y="41.6">P3</text>
<text x="66.7" y="36.5">P37</text>
<text x="66.7" y="39.1">P38</text>
<text x="66.7" y="41.6">P39</text>
<text x="130" y="36.5">P1</text>
<text x="130" y="39.1">P2</text>
<text x="130" y="41.6">P3</text>
<text x="140.4" y="36.5">P16</text>
<text x="140.4" y="39.1">P17</text>
<text x="140.4" y="41.6">P18</text>
<text x="56.4" y="44.1">P4</text>
<text x="56.4" y="46.7">P5</text>
<text x="66.7" y="44.1">P40</text>
<text x="66.7" y="46.7">P41</text>
<text x="130" y="44.1">P4</text>
<text x="130" y="46.7">P5</text>
<text x="140.4" y="44.1">P19</text>
<text x="140.4" y="46.7">P20</text>
<text x="56.4" y="49.2">P6</text>
<text x="56.4" y="51.8">P7</text>
<text x="66.7" y="49.2">P42</text>
<text x="66.7" y="51.8">P43</text>
<text x="130" y="49.2">P6</text>
<text x="130" y="51.8">P7</text>
<text x="140.4" y="49.2">P21</text>
<text x="140.4" y="51.8">P22</text>
<text x="56.4" y="54.3">P8</text>
<text x="56.4" y="56.8">P9</text>
<text x="56.4" y="59.4">P10</text>
<text x="66.7" y="54.3">P44</text>
<text x="66.7" y="56.8">P45</text>
<text x="66.7" y="59.4">P46</text>
<text x="130" y="54.3">P8</text>
<text x="130" y="56.8">P9</text>
<text x="130" y="59.4">P10</text>
<text x="140.4" y="54.3">P23</text>
<text x="140.4" y="56.8">P24</text>
<text x="140.4" y="59.4">P25</text>
<text x="56.4" y="61.9">P11</text>
<text x="56.4" y="64.5">P12</text>
<text x="66.7" y="61.9">P47</text>
<text x="66.7" y="64.5">P48</text>
<text x="130" y="61.9">P11</text>
<text x="130" y="64.5">P12</text>
<text x="140.4" y="61.9">P26</text>
<text x="140.4" y="64.5">P27</text>
<text x="56.4" y="67">P13</text>
<text x="56.4" y="69.5">P14</text>
<text x="66.7" y="67">P49</text>
<text x="66.7" y="69.5">P50</text>
<text x="130" y="67">P13</text>
<text x="130" y="69.5">P14</text>
<text x="140.4" y="67">P28</text>
<text x="140.4" y="69.5">P29</text>
<text x="56.4" y="72.1">P15</text>
<text x="56.4" y="74.6">P16</text>
<text x="56.4" y="77.2">P17</text>
<text x="66.7" y="72.1">P51</text>
<text x="66.7" y="74.6">P52</text>
<text x="66.7" y="77.2">P53</text>
<text x="124.8" y="75.9">30-pin SIPP socket strip</text>
<text x="130" y="72.1">P15</text>
<text x="140.4" y="72.1">P30</text>
<text x="56.4" y="79.7">P18</text>
<text x="56.4" y="82.2">P19</text>
<text x="66.7" y="79.7">P54</text>
<text x="66.7" y="82.2">P55</text>
<text x="56.4" y="84.8">P20</text>
<text x="56.4" y="87.3">P21</text>
<text x="56.4" y="89.9">P22</text>
<text x="66.7" y="84.8">P56</text>
<text x="66.7" y="87.3">P57</text>
<text x="66.7" y="89.9">P58</text>
<text x="130.1" y="88.6">U20</text>
<text x="56.4" y="92.4">P23</text>
<text x="56.4" y="94.9">P24</text>
<text x="66.7" y="92.4">P59</text>
<text x="66.7" y="94.9">P60</text>
<text x="124.9" y="92.4">A0</text>
<text x="124.9" y="94.9">A1</text>
<text x="135.4" y="92.4">SDA</text>
<text x="135.5" y="94.9">SCL</text>
<text x="56.4" y="97.5">P25</text>
<text x="56.4" y="100">P26</text>
<text x="66.7" y="97.5">P61</text>
<text x="66.7" y="100">P62</text>
<text x="124.9" y="97.5">A2</text>
<text x="124.9" y="100">GND</text>
<text x="135.3" y="100">VCC</text>
<text x="136.2" y="97.5">WP</text>
<text x="56.4" y="102.6">P27</text>
<text x="56.4" y="105.1">P28</text>
<text x="56.4" y="107.6">P29</text>
<text x="66.7" y="102.6">P63</text>
<text x="66.7" y="105.1">P64</text>
<text x="66.7" y="107.6">P65</text>
<text x="127.3" y="103.8">AT24CS02</text>
<text x="56.4" y="110.2">P30</text>
<text x="56.4" y="112.7">P31</text>
<text x="66.7" y="110.2">P66</text>
<text x="66.7" y="112.7">P67</text>
<text x="56.4" y="115.3">P32</text>
<text x="56.4" y="117.8">P33</text>
<text x="66.7" y="115.3">P68</text>
<text x="66.7" y="117.8">P69</text>
<text x="56.4" y="120.3">P34</text>
<text x="56.4" y="122.9">P35</text>
<text x="56.4" y="125.4">P36</text>
<text x="66.7" y="120.3">P70</text>
<text x="66.7" y="122.9">P71</text>
<text x="66.7" y="125.4">P72</text>
<text x="53.5" y="129.2">72-pin SIMM socket</text>
<text x="61.5" y="141.9">XU2</text>
<text x="56.4" y="145.7">P1</text>
<text x="56.4" y="148.3">P2</text>
<text x="66.7" y="145.7">P16</text>
<text x="66.7" y="148.3">P17</text>
<text x="56.4" y="150.8">P3</text>
<text x="56.4" y="153.4">P4</text>
<text x="56.4" y="155.9">P5</text>
<text x="66.7" y="150.8">P18</text>
<text x="66.7" y="153.4">P19</text>
<text x="66.7" y="155.9">P20</text>
<text x="56.4" y="158.4">P6</text>
<text x="56.4" y="161">P7</text>
<text x="66.7" y="158.4">P21</text>
<text x="66.7" y="161">P22</text>
<text x="56.4" y="163.5">P8</text>
<text x="56.4" y="166.1">P9</text>
<text x="66.7" y="163.5">P23</text>
<text x="66.7" y="166.1">P24</text>
<text x="56.4" y="168.6">P10</text>
<text x="56.4" y="171.1">P11</text>
<text x="56.4" y="173.7">P12</text>
<text x="66.7" y="168.6">P25</text>
<text x="66.7" y="171.1">P26</text>
<text x="66.7" y="173.7">P27</text>
<text x="56.4" y="176.2">P13</text>
<text x="56.4" y="178.8">P14</text>
<text x="66.7" y="176.2">P28</text>
<text x="66.7" y="178.8">P29</text>
<text x="53.5" y="185.1">30-pin SIMM socket</text>
<text x="56.4" y="181.3">P15</text>
<text x="66.7" y="181.3">P30</text>
</g>
<g font-size=".9" fill="#006464">
<text x="44.7" y="36.2">GND</text>
<text x="79.4" y="41.3">GND</text>
<text x="117.8" y="36.2">VDUT</text>
<text x="153" y="51.5">GND</text>
<text x="44.1" y="59.1">VDUT</text>
<text x="118.3" y="56.6">GND</text>
<text x="153" y="71.8">VDUT</text>
<text x="79.4" y="92.1">VDUT</text>
<text x="113.3" y="92.1">GND</text>
<text x="113.3" y="94.7">GND</text>
<text x="113.3" y="97.2">GND</text>
<text x="113.3" y="99.7">GND</text>
<text x="148" y="97.2">GND</text>
<text x="148" y="99.7">+3V3</text>
<text x="44.1" y="109.9">VDUT</text>
<text x="79.4" y="125.1">GND</text>
<text x="44.1" y="145.5">VDUT</text>
<text x="79.4" y="160.7">GND</text>
<text x="44.7" y="165.8">GND</text>
<text x="79.4" y="181">VDUT</text>
<text x="33.7" y="201.3">+3V3</text>
<text x="46.4" y="201.3">+3V3</text>
<text x="59.2" y="201.3">VDUT</text>
<text x="71.9" y="201.3">VDUT</text>
<text x="84.6" y="201.3">VDUT</text>
<text x="97.3" y="201.3">VDUT</text>
<text x="110" y="201.3">VDUT</text>
<text x="37.2" y="208">C29</text>
<text x="37.2" y="210">100n</text>
<text x="49.9" y="208">C35</text>
<text x="49.9" y="210">10u</text>
<text x="62.6" y="208">C30</text>
<text x="62.6" y="210">10u</text>
<text x="75.3" y="208">C31</text>
<text x="75.3" y="210">10u</text>
<text x="88" y="208">C32</text>
<text x="88" y="210">10u</text>
<text x="100.7" y="208">C33</text>
<text x="100.7" y="210">10u</text>
<text x="113.4" y="208">C34</text>
<text x="113.4" y="210">47u</text>
<text x="34.1" y="217.4">GND</text>
<text x="46.8" y="217.4">GND</text>
<text x="59.5" y="217.4">GND</text>
<text x="72.2" y="217.4">GND</text>
<text x="84.9" y="217.4">GND</text>
<text x="97.6" y="217.4">GND</text>
<text x="110.3" y="217.4">GND</text>
</g>
</svg>
